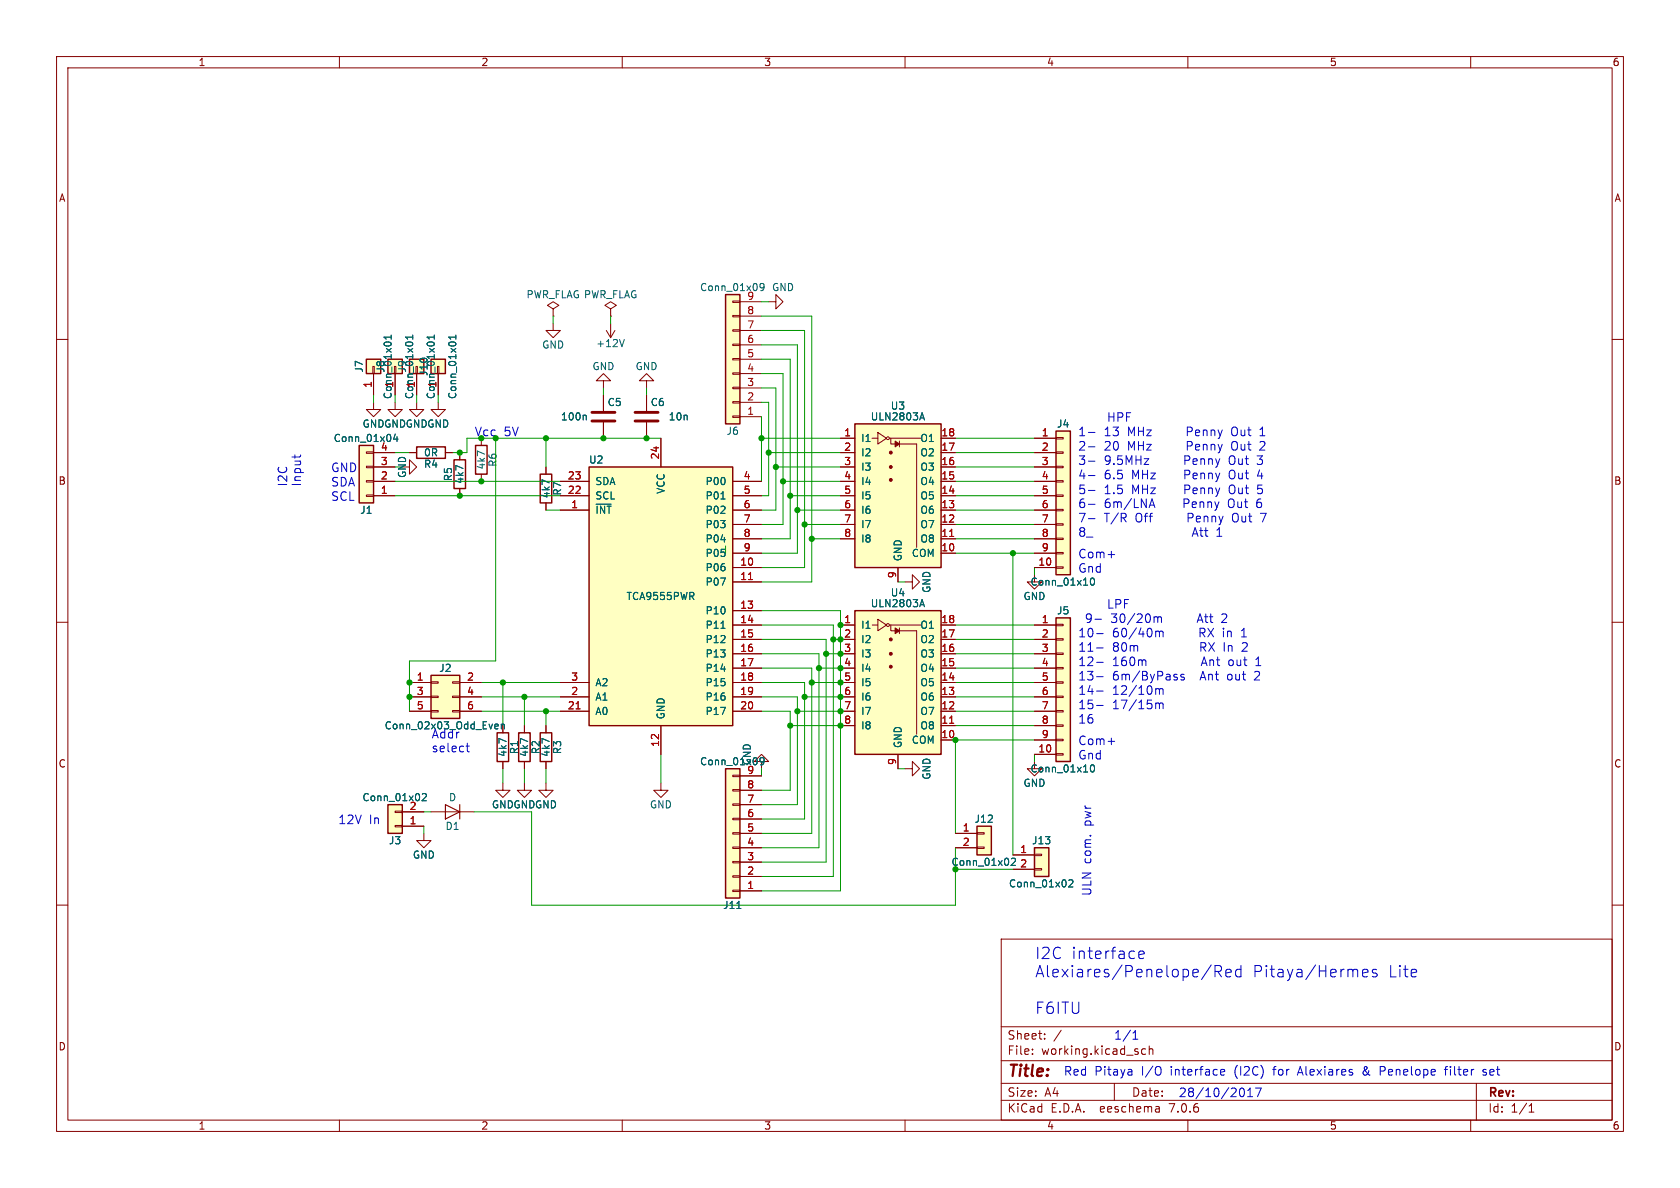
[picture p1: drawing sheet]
<svg xmlns="http://www.w3.org/2000/svg" width="297mm" height="210mm" viewBox="0 0 297 210" stroke-linecap="round" stroke-linejoin="round" font-family="sans-serif">
<g fill="none" stroke="#840000" stroke-width=".18">
<path d="M10 10h277v190h-277zM12 12h273v186h-273zM60 10v2M110 10v2M160 10v2M210 10v2M260 10v2M10 60h2M97.8 54.6l1-.6-1-.7-1 .7 1 .6v1.3M97.8 55.9h.1M97.8 57.2v1.2h1.3l-1.3 1.3-1.3-1.3h1.3M107.2 58.4l.7 1.3"/>
<path d="M107.9 54.6l1.1-.6-1.1-.7-1 .7 1 .6v1.3M107.9 55.9h.1M107.9 57.2v2.5M108.7 58.4l-.8 1.3M129.5 53.2h1.3v.3h-1.3zM129.5 55.8h1.3v.2h-1.3zM129.5 58.3h1.3v.2h-1.3zM130.8 58.4h3.8M130.8 55.9h3.8M130.8 53.3h3.8M135.9 53.3h1.3v-1.2l1.2 1.2-1.2 1.3v-1.3M285 60h2"/>
<path d="M64.8 79.9h1.2v.2h-1.2zM65.9 64.8h.3v1.2h-.3zM66 71.1v1.3h1.3l-1.3 1.3-1.2-1.3h1.2M66 66v3.9M69.8 71.1v1.3h1.3l-1.3 1.3-1.2-1.3h1.2M69.8 66v3.9M73.7 71.1v1.3h1.2l-1.2 1.3-1.3-1.3h1.3M73.7 66v3.9M77.5 71.1v1.3h1.2l-1.2 1.3-1.3-1.3h1.3M77.5 66v3.9M85.1 77.5v1.2M106.7 67.3h1.2l-1.2-1.3-1.3 1.3h1.3v1.3"/>
<path d="M106.7 69.9v2.7M106.7 74.7v2.8M114.3 67.3h1.3l-1.3-1.3-1.3 1.3h1.3v1.3M114.3 69.9v2.7M114.3 74.7v2.8M116.8 77.5v5.1M129.5 60.8h1.3v.3h-1.3zM129.5 63.4h1.3v.2h-1.3zM129.5 65.9h1.3v.3h-1.3zM129.5 68.5h1.3v.2h-1.3zM129.5 71h1.3v.2h-1.3zM129.5 73.5h1.3v.3h-1.3z"/>
<path d="M130.8 73.7h3.8M130.8 71.1h3.8M130.8 68.6h3.8M130.8 66h3.8M130.8 63.5h3.8M130.8 61h3.8M148.6 77.5h2.5M154.2 77.5h1M155.2 76.5l1.5 1-1.5 1zM157.2 77.5h5.6M157.5 77.5v1h4.6v18.3M159 78v1"/>
<path d="M166.4 77.5h2.5M182.9 77.5h3.8M186.7 79.9h1.3v.2h-1.3zM186.7 77.3h1.3v.3h-1.3zM64.8 82.4h1.2v.3h-1.2zM64.8 85h1.2v.2h-1.2zM64.8 87.5h1.2v.3h-1.2zM66 80h3.8M66 82.6h3.8M66 85.1h3.8M66 87.6h3.8M71.1 82.6h1.3v-1.3l1.3 1.3-1.3 1.2v-1.2"/>
<path d="M72.4 80h1.3M78.7 80h1.3M81.3 80v1.3M81.3 86.4v1.2M85.1 83.8v1.3M96.5 82.6v1.2M96.5 88.9v1.3M99.1 85.1h5M99.1 87.6h5M99.1 90.2h5M129.5 85.1h5.1M129.5 87.6h5.1"/>
<path d="M129.5 90.2h5.1M129.5 92.7h5.1M129.5 95.3h5.1M129.5 97.8h5.1M148.6 80h2.5M148.6 82.6h2.5M148.6 85.1h2.5M148.6 87.6h2.5M148.6 90.2h2.5M148.6 92.7h2.5M148.6 95.3h2.5M166.4 80h2.5"/>
<path d="M166.4 82.6h2.5M166.4 85.1h2.5M166.4 87.6h2.5M166.4 90.2h2.5M166.4 92.7h2.5M166.4 95.3h2.5M166.4 97.8h2.5M182.9 80h3.8M182.9 82.6h3.8M182.9 85.1h3.8M182.9 87.6h3.8M182.9 90.2h3.8"/>
<path d="M182.9 92.7h3.8M182.9 95.3h3.8M182.9 97.8h3.8M186.7 97.7h1.3v.2h-1.3zM186.7 95.1h1.3v.3h-1.3zM186.7 92.6h1.3v.2h-1.3zM186.7 90h1.3v.3h-1.3zM186.7 87.5h1.3v.3h-1.3zM186.7 85h1.3v.2h-1.3zM186.7 82.4h1.3v.3h-1.3zM10 110h2M129.5 100.3h5.1"/>
<path d="M129.5 110.5h5.1M129.5 113h5.1M129.5 115.6h5.1M129.5 118.1h5.1M129.5 102.9h5.1M129.5 108h5.1M148.6 110.5h2.5M148.6 113h2.5M148.6 115.6h2.5M148.6 118.1h2.5M154.2 110.5h1M155.2 109.5l1.5 1-1.5 1z"/>
<path d="M157.2 110.5h5.6M157.5 110.5v1h4.6v18.3M158.7 100.3v2.6M159 111v1M160 102.9h1.3v-1.3l1.3 1.3-1.3 1.2v-1.2M166.4 110.5h2.5M166.4 113h2.5M166.4 115.6h2.5M166.4 118.1h2.5M182.9 101.6v1.3h1.2l-1.2 1.2-1.3-1.2h1.3M182.9 100.3h3.8M182.9 110.5h3.8"/>
<path d="M182.9 113h3.8M182.9 115.6h3.8M182.9 118.1h3.8M186.7 100.2h1.3v.3h-1.3zM186.7 118h1.3v.2h-1.3zM186.7 115.4h1.3v.3h-1.3zM186.7 112.9h1.3v.3h-1.3zM186.7 110.4h1.3v.2h-1.3zM285 110h2M72.4 120.7h3.8M72.4 123.2h3.8M72.4 125.7h3.8"/>
<path d="M76.2 125.6h1.3v.3h-1.3zM76.2 123.1h1.3v.2h-1.3zM76.2 120.5h1.3v.3h-1.3zM80 125.6h1.3v.3h-1.3zM80 123.1h1.3v.2h-1.3zM80 120.5h1.3v.3h-1.3zM81.3 120.7h3.8M81.3 123.2h3.8M81.3 125.7h3.8M88.9 138.4v1.3h1.3l-1.3 1.3-1.3-1.3h1.3M88.9 128.3v1.2M88.9 134.6v1.3"/>
<path d="M92.7 138.4v1.3h1.3l-1.3 1.3-1.3-1.3h1.3M92.7 128.3v1.2M92.7 134.6v1.3M96.5 138.4v1.3h1.3l-1.3 1.3-1.3-1.3h1.3M96.5 128.3v1.2M96.5 134.6v1.3M99.1 120.7h5M99.1 123.2h5M99.1 125.7h5M116.8 138.4v1.3h1.3l-1.3 1.3-1.2-1.3h1.2M116.8 128.3v5.1M129.5 137h1.3v.3h-1.3z"/>
<path d="M129.5 139.6h1.3v.2h-1.3zM129.5 120.7h5.1M129.5 123.2h5.1M129.5 125.7h5.1M130.8 139.7h3.8M130.8 137.2h3.8M134.6 134.6h1.3l-1.3-1.2-1.3 1.2h1.3v1.3M148.6 120.7h2.5M148.6 123.2h2.5M148.6 125.7h2.5M148.6 128.3h2.5M158.7 133.4v2.5"/>
<path d="M160 135.9h1.3v-1.3l1.3 1.3-1.3 1.3v-1.3M166.4 120.7h2.5M166.4 123.2h2.5M166.4 125.7h2.5M166.4 128.3h2.5M166.4 130.8h2.5M182.9 134.6v1.3h1.2l-1.2 1.3-1.3-1.3h1.3M182.9 133.4h3.8M182.9 120.7h3.8M182.9 123.2h3.8M182.9 125.7h3.8M182.9 128.3h3.8"/>
<path d="M182.9 130.8h3.8M186.7 133.2h1.3v.3h-1.3zM186.7 130.7h1.3v.2h-1.3zM186.7 128.1h1.3v.3h-1.3zM186.7 125.6h1.3v.3h-1.3zM186.7 123.1h1.3v.2h-1.3zM186.7 120.5h1.3v.3h-1.3zM10 160h2M69.8 143.4h1.3v.2h-1.3zM69.8 145.9h1.3v.3h-1.3zM71.1 143.5h3.8M71.1 146.1h3.8"/>
<path d="M74.9 147.3v1.3h-1.2l1.2 1.3 1.3-1.3h-1.3M76.2 143.5h7.6M129.5 142.1h1.3v.3h-1.3zM129.5 144.7h1.3v.2h-1.3zM129.5 147.2h1.3v.2h-1.3zM129.5 149.7h1.3v.3h-1.3zM129.5 152.3h1.3v.2h-1.3zM129.5 154.8h1.3v.3h-1.3zM129.5 157.4h1.3v.2h-1.3zM130.8 147.3h3.8M130.8 149.9h3.8M130.8 157.5h3.8"/>
<path d="M130.8 154.9h3.8M130.8 152.4h3.8M130.8 144.8h3.8M130.8 142.2h3.8M168.9 147.3h3.8M168.9 149.9h3.8M172.7 149.7h1.3v.3h-1.3zM172.7 147.2h1.3v.2h-1.3zM179.1 151.1h3.8M179.1 153.7h3.8M182.9 153.5h1.2v.3h-1.2zM182.9 151h1.2v.3h-1.2z"/>
<path d="M285 160h2M177 166h108v32h-108zM60 198v2M110 198v2M160 198v2M177 194.5h108M177 191.5h108M177 187.5h108M177 181.5h108M182.5 186.3v.1M182.5 185.5v.1M184.7 183.6v.1"/>
<path d="M184.7 182.8v.1M187.6 182.1l-1.3 2M197 191.5v3M202.5 185.5l-.4-.1-.3 .3v.4l.2 .2h.5M203.2 185.5l.2-.1 .3 .1 .1 .9M203.2 184.9v1.5M204.9 195.7l.1 .9M205 196.5l-.2 .1M205 196h-.2M210 198v2M260 198v2M261 191.5v6.5"/>
<path d="M270.3 196.6h.9M270.3 195.5l.4-.4v1.5"/>
<circle cx="157" cy="77.5" r=".25"/>
<circle cx="157" cy="110.5" r=".25"/>
</g>
<g fill="none" stroke="#840000" stroke-width=".25">
<path d="M128.3 52.1h2.5v22.8h-2.5zM63.5 78.7h2.5v10.2h-2.5zM64.8 63.5h2.5v2.5h-2.5zM68.6 63.5h2.5v2.5h-2.5zM72.4 63.5h2.5v2.5h-2.5zM73.7 79h5v2h-5zM76.2 63.5h2.5v2.5h-2.5zM84.1 78.7h2v5.1h-2zM151.1 74.9h15.3v25.4h-15.3zM186.7 76.2h2.5v25.4h-2.5zM80.3 81.3h2v5.1h-2zM95.5 83.8h2v5.1h-2z"/>
<path d="M104.1 82.6h25.4v45.7h-25.4zM76.2 119.4h5.1v7.6h-5.1zM151.1 108h15.3v25.4h-15.3zM186.7 109.2h2.5v25.4h-2.5zM87.9 129.5h2v5.1h-2zM91.7 129.5h2v5.1h-2zM95.5 129.5h2v5.1h-2zM128.3 135.9h2.5v22.9h-2.5zM68.6 142.2h2.5v5.1h-2.5zM172.7 146.1h2.6v5h-2.6zM182.9 149.9h2.5v5h-2.5z"/>
</g>
<g fill="#ffffc2" stroke="#ffffc2" stroke-width=".18">
<path d="M186.7 76.2h2.5v25.4h-2.5z"/>
<path d="M64.8 63.5h2.5v2.5h-2.5z"/>
<path d="M186.7 109.2h2.5v25.4h-2.5z"/>
<path d="M72.4 63.5h2.5v2.5h-2.5z"/>
<path d="M68.6 63.5h2.5v2.5h-2.5z"/>
<path d="M76.2 63.5h2.5v2.5h-2.5z"/>
<path d="M172.7 146.1h2.6v5h-2.6z"/>
<path d="M182.9 149.9h2.5v5h-2.5z"/>
<path d="M63.5 78.7h2.5v10.2h-2.5z"/>
<path d="M68.6 142.2h2.5v5.1h-2.5z"/>
<path d="M76.2 119.4h5.1v7.6h-5.1z"/>
<path d="M128.3 52.1h2.5v22.8h-2.5z"/>
<path d="M104.1 82.6h25.4v45.7h-25.4z"/>
<path d="M128.3 135.9h2.5v22.9h-2.5z"/>
<path d="M151.1 108h15.3v25.4h-15.3z"/>
<path d="M151.1 74.9h15.3v25.4h-15.3z"/>
</g>
<g fill="none" stroke="#006464" stroke-width=".18">
<path d="M69.2 59.2v.8M69.2 59.6h-1.3l.4 .4M73 59.6h-1.3l.4 .4M73 59.2v.8M76.8 59.6h-1.3l.4 .4M76.8 59.2v.8M80.6 59.6h-1.3l.4 .4M80.6 59.2v.8M135.1 50.7l-.3 .2-.3-.1-.2-.1 .2-.5 .3-.1 .2 .1a.84 .84 0 0 1-.3 1.2h-.2M69.9 76.7l-.3 .9h.8M70.2 77.2v.8M103.5 73.4l.1 .2v.6"/>
<path d="M110.4 60l-.5 1.3M162.7 73.9h.6M163 73l.4 1.2M127.5 88.2h.7M127.5 111.1h.7M162.7 106.9h.6M163 106l.4 1.3M192.9 102.3l.2-.1a.68 .68 0 0 1 .4 .6 .68 .68 0 0 1-.4 .6l-.2-.1-.1-.3zM87.7 128l.3 .1 .1 .2-.6 .1M88 128.8h-.3M88.6 128.1l.2-.1 .3 .1 .1 .7M88.6 128v.8"/>
<path d="M135.1 134.5l-.3 .2h-.3l-.2-.2 .2-.5 .3-.1 .2 .2a.84 .84 0 0 1-.3 1.1h-.2M192.9 135.3l.2-.1a.68 .68 0 0 1 .4 .6 .68 .68 0 0 1-.4 .7l-.2-.2-.1-.3zM74.7 140.4l.4-.1 .3 .3-.8 .9h.8M178.8 151.8l.5-.1 .2 .4-.8 .9h.8M189 155.6l.4-.1 .3 .4-.8 .9h.8M130.3 160.6h.7"/>
</g>
<path d="M78.7 142.2l2.6 1.3-2.6 1.3zM81.3 142.2v2.6" fill="none" stroke="#840000" stroke-width=".2"/>
<path d="M104.6 74.4h4.1M104.6 72.9h4.1M112.3 74.4h4M112.3 72.9h4" fill="none" stroke="#840000" stroke-width=".51"/>
<path d="M167.9 94.8h.7M132.3 102.5h.7M101.8 125.3h.8M167.9 127.9h.7" fill="none" stroke="#a90000" stroke-width=".18"/>
<g fill="#840000" stroke="#840000" stroke-width=".18">
<path d="M158.2 111l.8 .5-.8 .5z"/>
<path d="M158.2 78l.8 .5-.8 .5z"/>
<circle cx="157.5" cy="117.9" r=".25"/>
<circle cx="157.5" cy="115.6" r=".25"/>
<circle cx="157.5" cy="113" r=".25"/>
<circle cx="157.5" cy="84.8" r=".25"/>
<circle cx="157.5" cy="82.5" r=".25"/>
<circle cx="157.5" cy="80" r=".25"/>
</g>
<g fill="none" stroke="#0000c2" stroke-width=".18">
<path d="M192.4 76.4h1.2M192.4 79h1.2M209.9 76.3h.6M209.9 78.8h.6M210.5 75.5h-.6v1.5M210.5 78h-.6v1.6M218 75.6a1.08 1.08 0 0 0 0 1.4M218 78.1a1.08 1.08 0 0 0 0 1.4M222.7 77h.9M222.7 75.9l.5-.4v1.5M223.3 78l-.6 .2M223.5 78.7l-.8 .9h.9"/>
<path d="M52.1 80.4v.6M53.1 80.4v.3M192.4 86.7h1.2M192.4 84.1h1.2M192.4 91.7h1.2M192.4 89.1h1.2M192.4 81.5h1.2M195.9 98h1.2M203.2 89.7l.5-1.5 .5 1.5M203.3 89.3h.7M210 90.7v1.6M210 91.5h.6"/>
<path d="M210.8 94.8l.5-1.5 .5 1.5M210.9 94.4h.7M212.1 93.8h.6M217.4 86v1.1M217.4 80.8v1.1M217.4 83.3v1.1M218.1 90.8a1.08 1.08 0 0 0 0 1.4M222.2 88.6v1M222.2 88.9v.2M222.2 80.6h1M222.2 82l.3 .1h.4M222.3 87.1l.2 .2"/>
<path d="M222.7 83l-.4 1.1h1M222.8 90.7h1l-.6 1.6M223.1 85.7h-.7l-.1 .8 .2-.2M193.6 109.5h1.1M193.9 117.1h1.1M193.9 119.6h1.1M193.9 112h1.1M193.9 114.5h1.1M202.5 116.7l.1 1M204.1 109.1l.4-.1 .2 .2M204.3 111.6v1M204.3 111.7l.5-.1 .2 .2"/>
<path d="M204.7 109.2l.2-.2 .4 .1v.9M204.7 109.2v.8M205 111.8l.2-.2h.3l.1 1M205 111.8v.8M207.9 119.7l.3 .2-.3 .3M207.9 119.2l.2 .1M209.3 119.3l-.3-.1-.3 .2 .1 .2 .5 .2v.3h-.6M212.2 108.5l-.6 1.5M212.3 114.4h.6M212.5 117.2h.7M212.7 114.4l.5 .7M212.9 116.1l-.5 1.6"/>
<path d="M212.9 113.6h-.6v1.5M216.2 108.5l-.2 .2M216.8 109.2l-.9 .8h1M217.4 117.6l.3 .1M217.7 116.6l-.3 .1M219.5 112.6h.9M219.8 113.6l.6 .1 .1 .3-.9 1.1h.9M219.9 111.1l-.4 .4M222 117.7h.9M222 116.6l.5-.5v1.6M82.4 131.9h.6M82.6 131.4v1.3l.4 .2"/>
<path d="M193.9 122.2h1.1M193.9 124.7h1.1M195.9 131.1h1.2M204.3 121.7v1M204.3 124.3v1M204.3 121.9l.5-.2 .2 .2M204.3 124.4l.5-.1 .2 .2M205 121.9l.2-.2 .3 .1 .1 .9M205 121.9v.8M205 124.5v.8M205 124.5l.2-.2h.3l.1 1M201.3 168.8l1-.2-.1-.4-.6-.1-.3 .3 .1 1 .2 .1 .6-.1"/>
<path d="M214.1 170.6l-1.7 2.6M214.8 171.7h.8a.54 .54 0 0 0 .4-.5 .54 .54 0 0 0-.4-.5h-.8v2M215.3 171.7l.6 1M216.7 172l1-.2-.1-.4-.6-.1-.3 .3 .1 1 .2 .1 .6-.1M219.4 171.4l-.6-.1-.4 .4v.6l.2 .3 .2 .1 .6-.1M219.4 170.7v2M240.9 172l.9-.2-.1-.4-.5-.1-.3 .3 .1 1 .2 .1 .5-.1M243.4 171.4l-.5-.1-.3 .3 .1 .3 .7 .2 .1 .2-.1 .3-.2 .1-.6-.1M200 189.1l.1 1M200.1 190l-.1 .1M200.1 189.4l-.1 .1M200.3 183.7h.9"/>
<path d="M200.3 182.6l.4-.4v1.5M215.9 190h.5M215.9 189.1l.4-.1 .2 .4-.7 .1M219.5 192.3a.83 .83 0 0 1 .6 .7 .83 .83 0 0 1-.3 .8l-.3 .1M220.6 193.9h.8M220.6 192.8l.4-.5v1.6M222 192.3h1l-.7 1.6M244 189.3h.6M244.6 188.5h-.6v1.6M255.3 189h.6M255.8 188.5l-.2 .2v1.4M262.2 190h.5"/>
<path d="M262.7 189.1l-.3-.1-.2 .3v.2l.5 .1"/>
</g>
<g fill="none" stroke="#009600" stroke-width=".18">
<path d="M97.8 55.9v1.3M107.9 55.9v1.3M134.6 55.9h8.9v47h-8.9M134.6 58.4h7.6v41.9h-7.6M134.6 53.3h1.3M66 69.9v1.2M85.1 77.5h-2.6v2.5h-2.5M96.5 77.5v5.1M106.7 68.6v1.3M114.3 68.6v1.3M116.8 77.5h-29.2v39.3h-15.2v8.9M134.6 63.5h5.1v31.8h-5.1"/>
<path d="M134.6 68.6h2.6v21.6h-2.6M134.6 66h3.8v26.7h-3.8M134.6 61h6.4v36.8h-6.4M134.6 77.5h14M134.6 71.1h1.3v16.5h-1.3M134.6 73.7v11.4M168.9 77.5h14M69.8 80h2.6M69.8 82.6h1.3M69.8 85.1h29.3M69.8 87.6h29.3M96.5 90.2h2.6"/>
<path d="M128.3 96.5v1.3M135.9 80h12.7M137.2 82.6h11.4M138.4 85.1h10.2M139.7 87.6h8.9M141 90.2h7.6M142.2 92.7h6.4M143.5 95.3h5.1M168.9 95.3h14M168.9 90.2h14M168.9 92.7h14M168.9 97.8h14"/>
<path d="M168.9 80h14M168.9 82.6h14M168.9 85.1h14M168.9 87.6h14M179.1 97.8v53.3M134.6 108h14v49.5h-14M134.6 113h11.4v39.4h-11.4M134.6 118.1h8.9v29.2h-8.9M134.6 115.6h10.2v34.3h-10.2M134.6 110.5h12.7v44.4h-12.7M144.8 118.1h3.8M146 115.6h2.6"/>
<path d="M147.3 113h1.3M158.7 102.9h1.3M168.9 113h14M168.9 118.1h14M168.9 115.6h14M168.9 110.5h14M182.9 100.3v1.3M85.1 125.7h14M85.1 120.7h14M85.1 123.2h14M88.9 120.7v7.6M88.9 135.9v2.5"/>
<path d="M92.7 123.2v5.1M92.7 135.9v2.5M96.5 125.7v2.6M96.5 135.9v2.5M116.8 133.4v5M134.6 125.7h5.1v14h-5.1M134.6 120.7h7.6v24.1h-7.6M134.6 123.2h6.4v19h-6.4M134.6 135.9v1.3M139.7 128.3h8.9M141 125.7h7.6M142.2 123.2h6.4"/>
<path d="M143.5 120.7h5.1M158.7 135.9h1.3M168.9 128.3h14M168.9 125.7h14M168.9 120.7h14M168.9 123.2h14M182.9 130.8h-14v16.5M182.9 133.4v1.2M74.9 143.5h1.3M74.9 146.1v1.2M83.8 143.5h10.2v16.5h74.9v-10.1M168.9 153.7h10.2"/>
</g>
<g fill="#009600" stroke="#009600" stroke-width=".18">
<circle cx="148.6" cy="123.2" r=".46"/>
<circle cx="148.6" cy="120.7" r=".46"/>
<circle cx="168.9" cy="130.8" r=".46"/>
<circle cx="148.6" cy="128.3" r=".46"/>
<circle cx="148.6" cy="125.7" r=".46"/>
<circle cx="146" cy="115.6" r=".46"/>
<circle cx="147.3" cy="113" r=".46"/>
<circle cx="148.6" cy="115.6" r=".46"/>
<circle cx="148.6" cy="113" r=".46"/>
<circle cx="168.9" cy="153.7" r=".46"/>
<circle cx="148.6" cy="110.5" r=".46"/>
<circle cx="179.1" cy="97.8" r=".46"/>
<circle cx="138.4" cy="85.1" r=".46"/>
<circle cx="142.2" cy="92.7" r=".46"/>
<circle cx="143.5" cy="95.3" r=".46"/>
<circle cx="141" cy="90.2" r=".46"/>
<circle cx="139.7" cy="87.6" r=".46"/>
<circle cx="141" cy="125.7" r=".46"/>
<circle cx="148.6" cy="118.1" r=".46"/>
<circle cx="144.8" cy="118.1" r=".46"/>
<circle cx="143.5" cy="120.7" r=".46"/>
<circle cx="142.2" cy="123.2" r=".46"/>
<circle cx="135.9" cy="80" r=".46"/>
<circle cx="137.2" cy="82.6" r=".46"/>
<circle cx="114.3" cy="77.5" r=".46"/>
<circle cx="134.6" cy="77.5" r=".46"/>
<circle cx="92.7" cy="123.2" r=".46"/>
<circle cx="72.4" cy="120.7" r=".46"/>
<circle cx="88.9" cy="120.7" r=".46"/>
<circle cx="72.4" cy="123.2" r=".46"/>
<circle cx="81.3" cy="80" r=".46"/>
<circle cx="81.3" cy="87.6" r=".46"/>
<circle cx="87.6" cy="77.5" r=".46"/>
<circle cx="85.1" cy="85.1" r=".46"/>
<circle cx="106.7" cy="77.5" r=".46"/>
<circle cx="96.5" cy="77.5" r=".46"/>
<circle cx="139.7" cy="128.3" r=".46"/>
<circle cx="96.5" cy="125.7" r=".46"/>
</g>
<g font-size="2.8" fill="#0000c2">
<text x="182.9" y="169.7">I2C</text>
<text x="182.9" y="172.9">Alexiares/Penelope/Red</text>
<text x="189.3" y="169.7">interface</text>
<text x="221.3" y="172.9">Pitaya/Hermes</text>
<text x="245.4" y="172.9">Lite</text>
<text x="182.9" y="179.4">F6ITU</text>
</g>
<text font-size="2.8" fill="#840000" x="178" y="190.9">Title:</text>
<text font-size="2.1" fill="#009600" x="83.8" y="77.2">Vcc</text>
<g font-size="2.1" fill="#0000c2">
<text x="89.1" y="77.2">5V</text>
<text x="190.5" y="77.2">1-</text>
<text x="195.2" y="77.2">13</text>
<text x="195.6" y="74.7">HPF</text>
<text x="199.4" y="77.2">MHz</text>
<text x="210.5" y="77.2">Penny</text>
<text x="218.6" y="77.2">Out</text>
<text x="58.4" y="83.6">GND</text>
<text x="190.5" y="82.3">3-</text>
<text x="190.5" y="79.8">2-</text>
<text x="195.2" y="82.3">9.5MHz</text>
<text x="195.2" y="79.8">20</text>
<text x="199.4" y="79.8">MHz</text>
<text x="209.9" y="82.3">Penny</text>
<text x="210.5" y="79.8">Penny</text>
<text x="218" y="82.3">Out</text>
<text x="218.6" y="79.8">Out</text>
<text x="223.1" y="82.3">3</text>
<text x="223.7" y="79.8">2</text>
<text x="50.9" y="86.1" transform="rotate(-90 50.9 86.1)">I2C</text>
<text x="53.3" y="86.1" transform="rotate(-90 53.3 86.1)">Input</text>
<text x="58.4" y="86.1">SDA</text>
<text x="58.4" y="88.7">SCL</text>
<text x="190.5" y="87.5">5-</text>
<text x="190.5" y="84.8">4-</text>
<text x="190.5" y="89.9">6-</text>
<text x="195.2" y="87.5">1.5</text>
<text x="195.2" y="84.8">6.5</text>
<text x="195.2" y="89.9">6m/LNA</text>
<text x="200.1" y="87.5">MHz</text>
<text x="200.1" y="84.8">MHz</text>
<text x="209.6" y="89.9">Penny</text>
<text x="209.9" y="87.5">Penny</text>
<text x="209.9" y="84.8">Penny</text>
<text x="217.7" y="89.9">Out</text>
<text x="218" y="87.5">Out</text>
<text x="218" y="84.8">Out</text>
<text x="222.8" y="89.9">6</text>
<text x="223.1" y="87.5">5</text>
<text x="223.1" y="84.8">4</text>
<text x="190.5" y="92.5">7-</text>
<text x="190.5" y="95">8_</text>
<text x="195.2" y="92.5">T/R</text>
<text x="200.7" y="92.5">Off</text>
<text x="210.7" y="92.5">Penny</text>
<text x="212.8" y="95">Att</text>
<text x="218.7" y="92.5">Out</text>
<text x="190.5" y="101.4">Gnd</text>
<text x="190.5" y="98.8">Com+</text>
<text x="195.6" y="107.7">LPF</text>
<text x="190.5" y="112.8">10-</text>
<text x="191.8" y="110.2">9-</text>
<text x="196.5" y="110.2">30/20m</text>
<text x="196.6" y="112.8">60/40m</text>
<text x="212.5" y="110.2">Att</text>
<text x="212.6" y="112.8">RX in</text>
<text x="216.8" y="110.2">2</text>
<text x="220.3" y="112.8">1</text>
<text x="190.5" y="117.9">12-</text>
<text x="190.5" y="115.3">11-</text>
<text x="196.6" y="117.9">160m</text>
<text x="196.6" y="115.3">80m</text>
<text x="213.4" y="115.3">RX In</text>
<text x="213.5" y="117.9">Ant</text>
<text x="218.4" y="117.9">out</text>
<text x="190.5" y="122.9">14-</text>
<text x="190.5" y="125.5">15-</text>
<text x="190.5" y="120.4">13-</text>
<text x="196.6" y="122.9">12/10m</text>
<text x="196.6" y="125.5">17/15m</text>
<text x="196.6" y="120.4">6m/ByPass</text>
<text x="212.4" y="120.4">Ant</text>
<text x="217.2" y="120.4">out</text>
<text x="222.2" y="120.4">2</text>
<text x="190.5" y="128">16</text>
<text x="190.5" y="131.8">Com+</text>
<text x="76.2" y="133.1">select</text>
<text x="190.5" y="134.4">Gnd</text>
<text x="59.7" y="145.8">12V</text>
<text x="65.2" y="145.8">In</text>
<text x="193" y="146" transform="rotate(-90 193 146)">pwr</text>
<text x="193" y="152.8" transform="rotate(-90 193 152.8)">com.</text>
<text x="193" y="158.5" transform="rotate(-90 193 158.5)">ULN</text>
<text x="196.8" y="183.9">1/1</text>
<text x="188" y="190.2">Red</text>
<text x="193.5" y="190.2">Pitaya</text>
<text x="201.8" y="190.2">I/O</text>
<text x="207.1" y="190.2">interface</text>
<text x="218.5" y="190.2">(I2C)</text>
<text x="225.5" y="190.2">for</text>
<text x="230" y="190.2">Alexiares</text>
<text x="241.6" y="190.2">&amp;</text>
<text x="244.8" y="190.2">Penelope</text>
<text x="256.5" y="190.2">filter</text>
<text x="263.3" y="190.2">set</text>
<text x="208.3" y="194.1">28/10/2017</text>
</g>
<text font-size="2.1" fill="#006464" x="76.2" y="130.6">Addr</text>
<g font-size="2.1" fill="#840000">
<text x="178" y="184">Sheet:</text>
<text x="178" y="186.7">File:</text>
<text x="184.1" y="186.7">working.kicad_sch</text>
<text x="178" y="196.9">KiCad</text>
<text x="178" y="194.1">Size:</text>
<text x="184.7" y="194.1">A4</text>
<text x="185.7" y="196.9">E.D.A.</text>
<text x="194.6" y="196.9">eeschema</text>
<text x="200" y="194.1">Date:</text>
<text x="207" y="196.9">7.0.6</text>
<text x="263" y="194.3">Rev:</text>
<text x="263" y="196.9">Id:</text>
<text x="267.1" y="196.9">1/1</text>
</g>
<g font-size="1.8" fill="#840000">
<text x="35" y="11.9">1</text>
<text x="85" y="11.9">2</text>
<text x="135" y="11.9">3</text>
<text x="185" y="11.9">4</text>
<text x="235" y="11.9">5</text>
<text x="285" y="11.9">6</text>
<text x="10.3" y="35.9">A</text>
<text x="285.3" y="35.9">A</text>
<text x="10.3" y="85.9">B</text>
<text x="285.3" y="85.9">B</text>
<text x="10.3" y="135.9">C</text>
<text x="285.3" y="135.9">C</text>
<text x="10.3" y="185.9">D</text>
<text x="285.3" y="185.9">D</text>
<text x="35" y="199.9">1</text>
<text x="85" y="199.9">2</text>
<text x="135" y="199.9">3</text>
<text x="185" y="199.9">4</text>
<text x="235" y="199.9">5</text>
<text x="285" y="199.9">6</text>
</g>
<g font-size="1.8" fill="#006464">
<text x="93" y="52.9">PWR_FLAG PWR_FLAG</text>
<text x="123.7" y="51.7">Conn_01x09</text>
<text x="132" y="53.1">9</text>
<text x="136.4" y="51.7">GND</text>
<text x="64.4" y="66" transform="rotate(-90 64.4 66)">J7</text>
<text x="68.2" y="66" transform="rotate(-90 68.2 66)">J8</text>
<text x="72" y="66" transform="rotate(-90 72 66)">J9</text>
<text x="95.8" y="61.8">GND</text>
<text x="104.6" y="65.6">GND</text>
<text x="105.3" y="61.6">+12V</text>
<text x="112.3" y="65.6">GND</text>
<text x="69.4" y="70.6" transform="rotate(-90 69.4 70.6)">Conn_01x01</text>
<text x="69.6" y="68.7" transform="rotate(-90 69.6 68.7)">1</text>
<text x="73.3" y="70.6" transform="rotate(-90 73.3 70.6)">Conn_01x01</text>
<text x="75.8" y="66.6" transform="rotate(-90 75.8 66.6)">J10</text>
<text x="77.1" y="70.6" transform="rotate(-90 77.1 70.6)">Conn_01x01</text>
<text x="77.2" y="68.7" transform="rotate(-90 77.2 68.7)">1</text>
<text x="80.9" y="70.6" transform="rotate(-90 80.9 70.6)">Conn_01x01</text>
<text x="107.3" y="72">C5</text>
<text x="114.9" y="72">C6</text>
<text x="64" y="75.8">GNDGNDGNDGND</text>
<text x="99.1" y="74.5">100n</text>
<text x="118.1" y="74.5">10n</text>
<text x="128.3" y="77.1">J6</text>
<text x="153.8" y="74.5">ULN2803A</text>
<text x="157.4" y="72.6">U3</text>
<text x="186.8" y="75.8">J4</text>
<text x="58.9" y="78.3">Conn_01x04</text>
<text x="74.9" y="82.9">R4</text>
<text x="74.9" y="80.9">0R</text>
<text x="86" y="83.1" transform="rotate(-90 86 83.1)">4k7</text>
<text x="88" y="82.6" transform="rotate(-90 88 82.6)">R6</text>
<text x="104" y="82.1">U2</text>
<text x="152.1" y="78.3">I1</text>
<text x="152.1" y="80.9">I2</text>
<text x="152.1" y="83.4">I3</text>
<text x="162.6" y="83.4">O3</text>
<text x="162.6" y="80.9">O2</text>
<text x="162.6" y="78.3">O1</text>
<text x="72" y="84.6" transform="rotate(-90 72 84.6)">GND</text>
<text x="80.1" y="85.2" transform="rotate(-90 80.1 85.2)">R5</text>
<text x="82.1" y="85.6" transform="rotate(-90 82.1 85.6)">4k7</text>
<text x="97.4" y="88.2" transform="rotate(-90 97.4 88.2)">4k7</text>
<text x="99.4" y="87.7" transform="rotate(-90 99.4 87.7)">R7</text>
<text x="105.2" y="88.5">SCL</text>
<text x="105.2" y="86">SDA</text>
<text x="117.7" y="87.4" transform="rotate(-90 117.7 87.4)">VCC</text>
<text x="124.6" y="86">P00</text>
<text x="124.6" y="88.5">P01</text>
<text x="152.1" y="86">I4</text>
<text x="152.1" y="88.5">I5</text>
<text x="162.6" y="88.5">O5</text>
<text x="162.6" y="86">O4</text>
<text x="63.6" y="91">J1</text>
<text x="105.2" y="91">~{INT}</text>
<text x="124.6" y="91">P02</text>
<text x="124.6" y="93.6">P03</text>
<text x="152.1" y="91">I6</text>
<text x="152.1" y="93.6">I7</text>
<text x="162.6" y="93.6">O7</text>
<text x="162.6" y="91">O6</text>
<text x="124.6" y="101.2">P06</text>
<text x="124.6" y="96.1">P04</text>
<text x="124.6" y="98.7">P05</text>
<text x="152.1" y="96.1">I8</text>
<text x="159.6" y="99.3" transform="rotate(-90 159.6 99.3)">GND</text>
<text x="161.1" y="98.7">COM</text>
<text x="162.6" y="96.1">O8</text>
<text x="110.7" y="106.3">TCA9555PWR</text>
<text x="124.6" y="103.7">P07</text>
<text x="153.8" y="107.5">ULN2803A</text>
<text x="157.4" y="105.6">U4</text>
<text x="164.7" y="104.9" transform="rotate(-90 164.7 104.9)">GND</text>
<text x="180.8" y="106.3">GND</text>
<text x="182.1" y="103.7">Conn_01x10</text>
<text x="124.6" y="108.8">P10</text>
<text x="124.6" y="111.4">P11</text>
<text x="124.6" y="113.9">P12</text>
<text x="152.1" y="111.4">I1</text>
<text x="152.1" y="113.9">I2</text>
<text x="162.6" y="113.9">O2</text>
<text x="162.6" y="111.4">O1</text>
<text x="186.8" y="108.8">J5</text>
<text x="77.5" y="119">J2</text>
<text x="124.6" y="116.4">P13</text>
<text x="124.6" y="119">P14</text>
<text x="152.1" y="116.4">I3</text>
<text x="152.1" y="119">I4</text>
<text x="162.6" y="119">O4</text>
<text x="162.6" y="116.4">O3</text>
<text x="105.2" y="124.1">A1</text>
<text x="105.2" y="121.5">A2</text>
<text x="124.6" y="121.5">P15</text>
<text x="124.6" y="124.1">P16</text>
<text x="152.1" y="121.5">I5</text>
<text x="152.1" y="124.1">I6</text>
<text x="162.6" y="124.1">O6</text>
<text x="162.6" y="121.5">O5</text>
<text x="67.9" y="129.1">Conn_02x03_Odd_Even</text>
<text x="105.2" y="126.6">A0</text>
<text x="117.7" y="127.3" transform="rotate(-90 117.7 127.3)">GND</text>
<text x="124.6" y="126.6">P17</text>
<text x="152.1" y="126.6">I7</text>
<text x="152.1" y="129.1">I8</text>
<text x="161.1" y="131.7">COM</text>
<text x="162.6" y="129.1">O8</text>
<text x="162.6" y="126.6">O7</text>
<text x="89.8" y="133.9" transform="rotate(-90 89.8 133.9)">4k7</text>
<text x="91.8" y="133.4" transform="rotate(-90 91.8 133.4)">R1</text>
<text x="93.6" y="133.9" transform="rotate(-90 93.6 133.9)">4k7</text>
<text x="95.6" y="133.4" transform="rotate(-90 95.6 133.4)">R2</text>
<text x="97.4" y="133.9" transform="rotate(-90 97.4 133.9)">4k7</text>
<text x="99.4" y="133.4" transform="rotate(-90 99.4 133.4)">R3</text>
<text x="123.7" y="135.5">Conn_01x09</text>
<text x="132.9" y="135.4" transform="rotate(-90 132.9 135.4)">GND</text>
<text x="159.6" y="132.3" transform="rotate(-90 159.6 132.3)">GND</text>
<text x="164.7" y="137.9" transform="rotate(-90 164.7 137.9)">GND</text>
<text x="182.1" y="136.8">Conn_01x10</text>
<text x="64" y="141.8">Conn_01x02</text>
<text x="79.3" y="141.8">D</text>
<text x="86.9" y="143.1">GNDGNDGND</text>
<text x="114.8" y="143.1">GND</text>
<text x="180.8" y="139.3">GND</text>
<text x="68.7" y="149.5">J3</text>
<text x="78.7" y="146.9">D1</text>
<text x="172.2" y="145.6">J12</text>
<text x="182.4" y="149.5">J13</text>
<text x="72.9" y="152">GND</text>
<text x="168.1" y="153.3">Conn_01x02</text>
<text x="127.7" y="160.9">J11</text>
<text x="178.3" y="157.1">Conn_01x02</text>
</g>
<g font-size="1.8" fill="#a90000">
<text x="132" y="58.2">7</text>
<text x="132" y="55.6">8</text>
<text x="132" y="65.8">4</text>
<text x="132" y="63.2">5</text>
<text x="132" y="60.7">6</text>
<text x="65.8" y="68.7" transform="rotate(-90 65.8 68.7)">1</text>
<text x="73.4" y="68.7" transform="rotate(-90 73.4 68.7)">1</text>
<text x="132" y="70.9">2</text>
<text x="132" y="68.3">3</text>
<text x="132" y="73.4">1</text>
<text x="149.2" y="77.2">1</text>
<text x="166.3" y="77.2">18</text>
<text x="184.1" y="77.2">1</text>
<text x="67.2" y="82.3">3</text>
<text x="67.2" y="79.8">4</text>
<text x="116.6" y="81.3" transform="rotate(-90 116.6 81.3)">24</text>
<text x="149.2" y="79.8">2</text>
<text x="149.2" y="82.3">3</text>
<text x="166.3" y="82.3">16</text>
<text x="166.3" y="79.8">17</text>
<text x="184.1" y="79.8">2</text>
<text x="184.1" y="82.3">3</text>
<text x="67.2" y="87.4">1</text>
<text x="67.2" y="84.8">2</text>
<text x="100.3" y="87.4">22</text>
<text x="100.3" y="84.8">23</text>
<text x="100.9" y="89.9">1</text>
<text x="131.4" y="84.8">4</text>
<text x="131.4" y="87.4">5</text>
<text x="131.4" y="89.9">6</text>
<text x="149.2" y="84.8">4</text>
<text x="149.2" y="87.4">5</text>
<text x="149.2" y="89.9">6</text>
<text x="166.3" y="89.9">13</text>
<text x="166.3" y="87.4">14</text>
<text x="166.3" y="84.8">15</text>
<text x="184.1" y="84.8">4</text>
<text x="184.1" y="87.4">5</text>
<text x="184.1" y="89.9">6</text>
<text x="131.4" y="92.5">7</text>
<text x="131.4" y="95">8</text>
<text x="149.2" y="92.5">7</text>
<text x="149.2" y="95">8</text>
<text x="166.3" y="95">11</text>
<text x="166.3" y="92.5">12</text>
<text x="184.1" y="92.5">7</text>
<text x="184.1" y="95">8</text>
<text x="130.8" y="100.1">10</text>
<text x="131.4" y="97.5">9</text>
<text x="166.3" y="97.5">10</text>
<text x="183.5" y="100.1">10</text>
<text x="184.1" y="97.5">9</text>
<text x="130.8" y="102.6">11</text>
<text x="130.8" y="107.7">13</text>
<text x="158.5" y="102.3" transform="rotate(-90 158.5 102.3)">9</text>
<text x="130.8" y="110.2">14</text>
<text x="130.8" y="112.8">15</text>
<text x="149.2" y="110.2">1</text>
<text x="149.2" y="112.8">2</text>
<text x="166.3" y="112.8">17</text>
<text x="166.3" y="110.2">18</text>
<text x="184.1" y="110.2">1</text>
<text x="184.1" y="112.8">2</text>
<text x="130.8" y="115.3">16</text>
<text x="130.8" y="117.9">17</text>
<text x="149.2" y="115.3">3</text>
<text x="149.2" y="117.9">4</text>
<text x="166.3" y="117.9">15</text>
<text x="166.3" y="115.3">16</text>
<text x="184.1" y="115.3">3</text>
<text x="184.1" y="117.9">4</text>
<text x="73.6" y="120.4">1</text>
<text x="73.6" y="122.9">3</text>
<text x="73.6" y="125.5">5</text>
<text x="82.5" y="120.4">2</text>
<text x="82.5" y="122.9">4</text>
<text x="82.5" y="125.5">6</text>
<text x="100.3" y="125.5">21</text>
<text x="100.9" y="122.9">2</text>
<text x="100.9" y="120.4">3</text>
<text x="130.8" y="120.4">18</text>
<text x="130.8" y="122.9">19</text>
<text x="130.8" y="125.5">20</text>
<text x="149.2" y="120.4">5</text>
<text x="149.2" y="122.9">6</text>
<text x="149.2" y="125.5">7</text>
<text x="166.3" y="125.5">12</text>
<text x="166.3" y="122.9">13</text>
<text x="166.3" y="120.4">14</text>
<text x="184.1" y="120.4">5</text>
<text x="184.1" y="122.9">6</text>
<text x="184.1" y="125.5">7</text>
<text x="149.2" y="128">8</text>
<text x="166.3" y="130.6">10</text>
<text x="166.3" y="128">11</text>
<text x="184.1" y="128">8</text>
<text x="184.1" y="130.6">9</text>
<text x="116.6" y="132.1" transform="rotate(-90 116.6 132.1)">12</text>
<text x="132" y="136.9">9</text>
<text x="158.5" y="135.3" transform="rotate(-90 158.5 135.3)">9</text>
<text x="183.5" y="133.1">10</text>
<text x="72.3" y="143.3">2</text>
<text x="132" y="142">7</text>
<text x="132" y="139.4">8</text>
<text x="72.3" y="145.8">1</text>
<text x="132" y="149.6">4</text>
<text x="132" y="147.1">5</text>
<text x="132" y="144.5">6</text>
<text x="170.1" y="147.1">1</text>
<text x="170.1" y="149.6">2</text>
<text x="132" y="154.7">2</text>
<text x="132" y="152.1">3</text>
<text x="180.3" y="150.9">1</text>
<text x="180.3" y="153.4">2</text>
<text x="132" y="157.2">1</text>
</g>
</svg>
